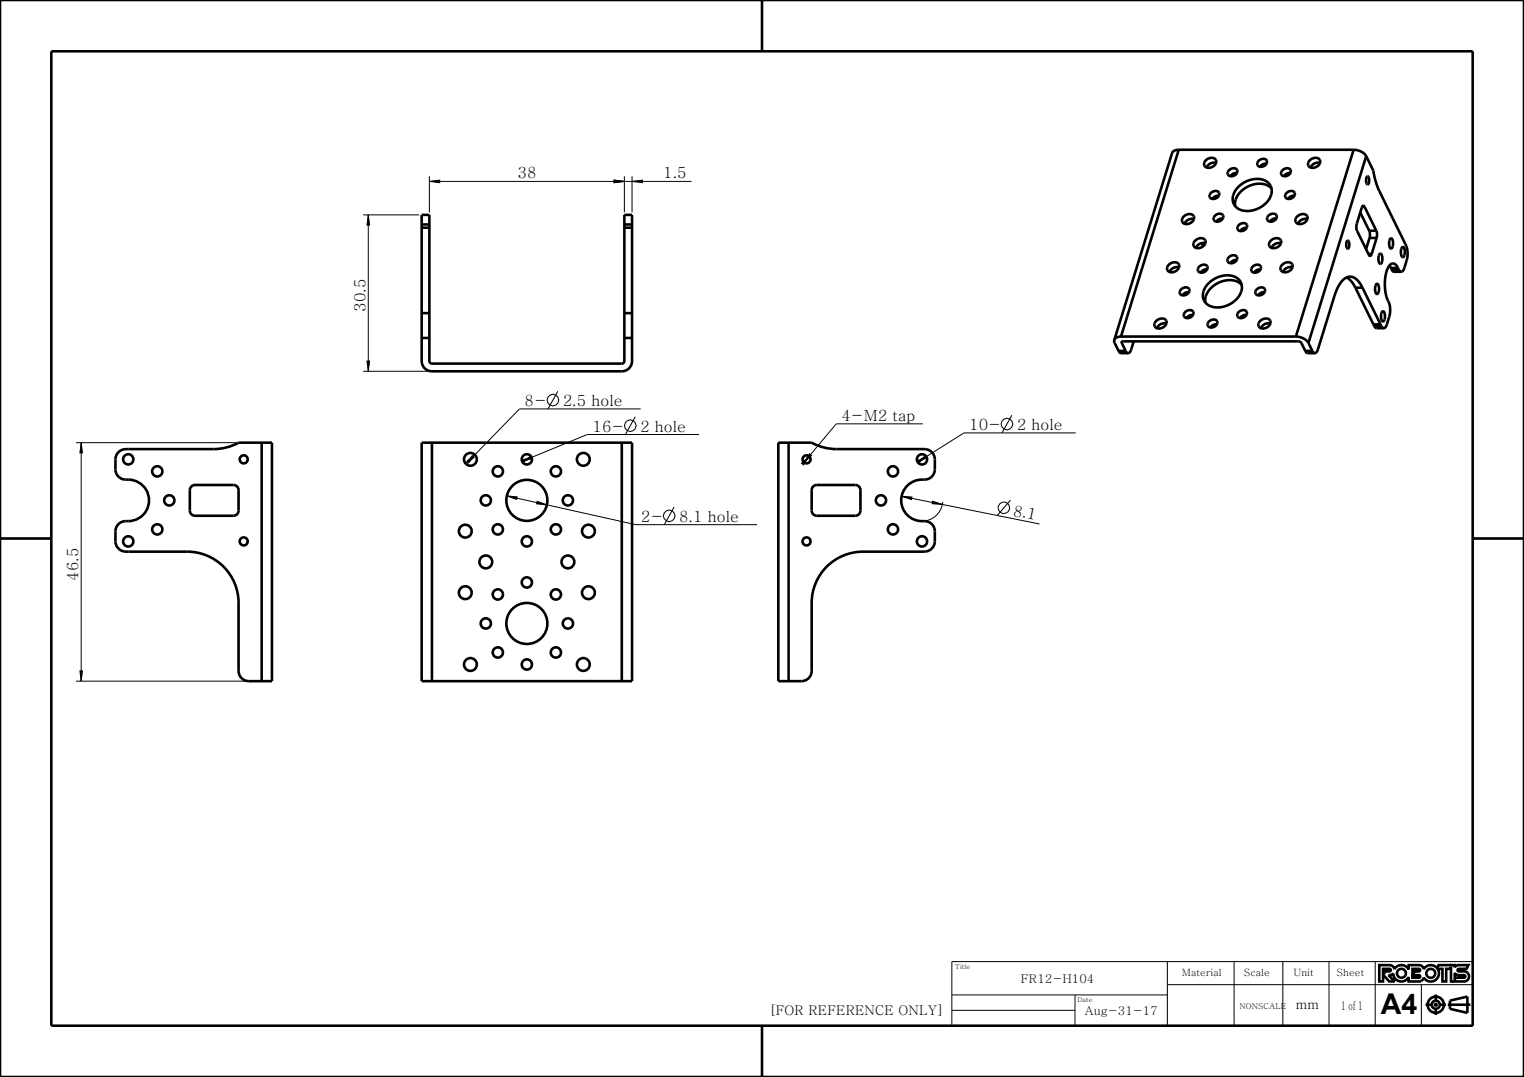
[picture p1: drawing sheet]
<svg xmlns="http://www.w3.org/2000/svg" width="297mm" height="210mm" viewBox="0 0 297 210" stroke-linecap="round" stroke-linejoin="round" font-family="sans-serif">
<g fill="none" stroke="#000" stroke-width=".2">
<path d="M108.7 76.3l-1.9 3.4M123.8 81.3l-1.9 3.4M131.4 98.9l-1.9 3.4M196.9 97.5l-2.5 3M197.2 81l-1.9 3.4"/>
<circle cx="107.7" cy="78" r="1.13"/>
<circle cx="122.8" cy="83" r="1.13"/>
<circle cx="195.6" cy="99" r="1.13"/>
<circle cx="196.2" cy="82.7" r="1.13"/>
<circle cx="130.4" cy="100.6" r="1.13"/>
</g>
<g fill="#000">
<path d="M83.7 35.4l2-.3v.5zM119.7 35.1l2 .3-2 .2zM123.2 35.4l2-.3v.5zM71.8 41.9l.2 2h-.5zM71.5 70.4h.5l-.2 2zM15.8 86.3l.3 2h-.5zM92 88.9l.4 .3-1.6 1.3zM91 89.9l1.5-1.2-1.2 1.6zM98.8 96.7l2 .2-.1 .5zM101.8 89.9l1.7-.9 .2 .4zM101.7 89.7l1.9-.5-1.8 1zM104.7 97.8l1.9 .6-2-.2z"/>
<path d="M157.8 88.5l.4 .3-1.5 1.4zM156.2 90.3l1.5-1.3-1.1 1.7zM175.7 96.8l2 .1-.1 .5zM178.8 90.1l1.6-1.3 .3 .4zM178.7 89.9l1.8-.9-1.5 1.3zM181.7 97.7l2 .7-2.1-.2zM15.6 130.8h.5l-.3 2z"/>
</g>
<g fill="none" stroke="#000" stroke-width=".19">
<path d="M83.7 35.4l2-.3v.5zM83.7 34.4v7M83.7 35.4h51.1M119.7 35.1l2 .3-2 .2zM121.7 34.4v7M123.2 35.4l2-.3v.5zM123.2 34.4v7M70.8 41.9h10.9M71.8 41.9l.2 2h-.5zM71.8 41.9v30.5M70.8 72.4h12.9M71.5 70.4h.5l-.2 2z"/>
<path d="M124.9 79.7h-23.7l-10.4 10.8M14.8 86.3h31.2M15.8 86.3l.3 2h-.5zM15.8 86.3v46.5M91 89.9l1.5-1.2-1.2 1.6zM92 88.9l.4 .3-1.6 1.3zM98.8 96.7l2 .2-.1 .5zM98.8 96.7l25.1 5.6h23.6M101.7 89.7l1.9-.5-1.8 1zM101.8 89.9l1.7-.9 .2 .4zM104.7 97.8l1.9 .6-2-.2zM136.2 84.7h-21.7l-12.7 5.2"/>
<path d="M156.2 90.3l1.5-1.3-1.1 1.7zM157.8 88.5l.4 .3-1.5 1.4zM175.7 96.8l2 .1-.1 .5zM175.7 96.8l26.9 5.4M178.7 89.9l1.8-.9-1.5 1.3zM178.8 90.1l1.6-1.3 .3 .4zM179.8 82.6h-16.8l-6.3 7.6M181.7 97.7l2 .7-2.1-.2zM183.7 97.9a4.1 4.1 0 0 1-4 3.7M209.6 84.4h-21.7l-9.1 5.7M14.8 132.8h33.2M15.6 130.8h.5l-.3 2z"/>
<path d="M185.5 187.5h101.5v12.5h-101.5zM185.5 197h24M185.5 194h42M209.5 194v6M227.5 192h59.5M227.5 187.5v12.5M240.5 187.5v12.5M250 187.5v12.5M259 187.5v12.5M268 187.5v12.5M277 192v8"/>
</g>
<g fill="none" stroke="#000" stroke-width=".51">
<path d="M0 0h297v210h-297zM148.5 0v10M229.7 29.2l-.8 .2-.5 .5-11.2 36.4M229.7 29.2l-11.2 36.4M229.7 29.2h34.1M235 31.3a1.13 1.13 0 0 1 1.1-.6 1.13 1.13 0 0 1 .9 .8 1.33 1.33 0 0 1-.9 1.1 1.33 1.33 0 0 1-1.4-.4v-.5zM236 37.6a.87 .87 0 0 1 .9-.4 .87 .87 0 0 1 .7 .6 1.03 1.03 0 0 1-.8 .9 1.03 1.03 0 0 1-1.1-.4zM237 31.8a1.56 1.56 0 0 0-1.9 .9M237.5 38.2l-.7 .1-.5 .5M239.6 33.1a.87 .87 0 0 1 .8-.4 .87 .87 0 0 1 .7 .7 1.03 1.03 0 0 1-.7 .9 1.03 1.03 0 0 1-1.2-.4zM241 33.7l-.7 .2-.5 .5M241.4 36.4a4.4 4.4 0 0 1 5.8-.7 2.73 2.73 0 0 1-.5 4 4.4 4.4 0 0 1-5.9 .6 2.73 2.73 0 0 1 .6-3.9z"/>
<path d="M245.3 31.3a.87 .87 0 0 1 .9-.4 .87 .87 0 0 1 .7 .7 1.03 1.03 0 0 1-.8 .9 1.03 1.03 0 0 1-1.1-.5zM246.8 31.9l-.7 .1-.5 .5M247.8 36.8a3.8 3.8 0 0 0-4.9-.3 3.6 3.6 0 0 0-2.2 3.7M250 33.1a.87 .87 0 0 1 .9-.4 .87 .87 0 0 1 .7 .7 1.03 1.03 0 0 1-.8 .9 1.03 1.03 0 0 1-1.1-.4zM250.8 37.6a.87 .87 0 0 1 .8-.4 .87 .87 0 0 1 .8 .6 1.03 1.03 0 0 1-.8 .9 1.03 1.03 0 0 1-1.1-.4zM251.5 33.7l-.7 .2-.6 .5M252.3 38.2l-.8 .1-.5 .5M255.3 31.3a1.13 1.13 0 0 1 1-.6 1.13 1.13 0 0 1 1 .8 1.33 1.33 0 0 1-.9 1.1 1.33 1.33 0 0 1-1.5-.4v-.5zM257.2 31.8a1.56 1.56 0 0 0-1.8 .9M263.8 29.2a2.9 2.9 0 0 1 2.4 1.2M263.8 29.2l-11.3 36.4M266.2 30.4l1.4 2.8 .4 2 .6 1.7 5.3 10.7a4.3 4.3 0 0 1 .3 3.1l-.6 1.8-.5 .5"/>
<path d="M266.2 30.4l-11.2 36.5M266.4 34.4l.3 .1a1.09 1.09 0 0 1-.2 1.4h-.1a1.49 1.49 0 0 1 0-1.5zM82.2 41.9h1.5v28.5l.2 .4 37.3 .1a.5 .5 0 0 0 .5-.5v-28.5h1.5v28.5a2 2 0 0 1-2 2h-37a2 2 0 0 1-2-2zM82.2 44.4h1.5M82.2 43.8h1.5M121.7 44.4h1.5M121.7 43.8h1.5M227.8 51.6a1.13 1.13 0 0 1 1.1-.5 1.13 1.13 0 0 1 .9 .7 1.33 1.33 0 0 1-.9 1.2 1.33 1.33 0 0 1-1.4-.4v-.5zM229.8 52.1a1.56 1.56 0 0 0-1.9 .9M230.2 56.4a.87 .87 0 0 1 .9-.4 .87 .87 0 0 1 .7 .6 1.03 1.03 0 0 1-.8 .9 1.03 1.03 0 0 1-1.1-.4zM230.7 42.2a1.13 1.13 0 0 1 1.1-.5 1.13 1.13 0 0 1 .9 .7 1.33 1.33 0 0 1-.9 1.2 1.33 1.33 0 0 1-1.4-.4v-.5zM231 43.3l.2 .4"/>
<path d="M231.7 57h.1M231.7 57l-.7 .1-.5 .5M232.7 42.7a1.56 1.56 0 0 0-1.9 .9M232.9 46.9a1.13 1.13 0 0 1 1.1-.5 1.13 1.13 0 0 1 .9 .7 1.33 1.33 0 0 1-.9 1.2 1.33 1.33 0 0 1-1.4-.4v-.5zM233.8 51.9a.87 .87 0 0 1 .8-.4 .87 .87 0 0 1 .7 .7 1.03 1.03 0 0 1-.8 .9 1.03 1.03 0 0 1-1.1-.4zM234.3 47.4l.1 .7M234.9 47.4a1.56 1.56 0 0 0-1.8 .9M235.2 52.6h-.4l.2 .2M235.2 52.5l-.7 .2-.5 .5M235.6 55.2a4.4 4.4 0 0 1 5.8-.7 2.73 2.73 0 0 1-.6 4 4.4 4.4 0 0 1-5.8 .6 2.73 2.73 0 0 1 .6-3.9zM236.8 42a.87 .87 0 0 1 .9-.4 .87 .87 0 0 1 .7 .7 1.03 1.03 0 0 1-.8 .9 1.03 1.03 0 0 1-1.1-.5zM238.3 42.6l-.7 .1-.5 .5"/>
<path d="M239.5 50.1a.87 .87 0 0 1 .9-.4 .87 .87 0 0 1 .7 .7 1.03 1.03 0 0 1-.8 .9 1.03 1.03 0 0 1-1.1-.5zM241 50.7l-.7 .1-.5 .5M241.5 43.8a.87 .87 0 0 1 .8-.4 .87 .87 0 0 1 .7 .7 1.03 1.03 0 0 1-.7 .9 1.03 1.03 0 0 1-1.2-.4zM242 55.6a3.8 3.8 0 0 0-4.9-.3 3.6 3.6 0 0 0-2.2 3.7M242.9 44.4l-.7 .2-.5 .5M244.2 51.9a.87 .87 0 0 1 .8-.4 .87 .87 0 0 1 .8 .7 1.03 1.03 0 0 1-.8 .9 1.03 1.03 0 0 1-1.1-.4zM245 56.4a.87 .87 0 0 1 .8-.4 .87 .87 0 0 1 .7 .6 1.03 1.03 0 0 1-.7 .9 1.03 1.03 0 0 1-1.2-.4zM245.7 52.5l-.8 .2-.5 .5M246.4 57l-.7 .1-.5 .5M247.2 42a.87 .87 0 0 1 .9-.4 .87 .87 0 0 1 .7 .7 1.03 1.03 0 0 1-.8 .9 1.03 1.03 0 0 1-1.1-.5zM247.7 46.9a1.13 1.13 0 0 1 1-.5 1.13 1.13 0 0 1 1 .7 1.33 1.33 0 0 1-.9 1.2 1.33 1.33 0 0 1-1.5-.4v-.5zM248.7 42.6l-.7 .1-.5 .5"/>
<path d="M249.6 47.4a1.56 1.56 0 0 0-1.8 .9M249.9 51.6a1.13 1.13 0 0 1 1.1-.5 1.13 1.13 0 0 1 .9 .7 1.33 1.33 0 0 1-.9 1.2 1.33 1.33 0 0 1-1.4-.4v-.5zM251.9 52.1a1.56 1.56 0 0 0-1.9 .9M252.8 42.2a1.13 1.13 0 0 1 1.1-.5 1.13 1.13 0 0 1 .9 .7 1.33 1.33 0 0 1-.9 1.2 1.33 1.33 0 0 1-1.4-.4v-.5zM254.8 42.7a1.56 1.56 0 0 0-1.9 .9M262.4 54.1l.9 .7 .8 1.3M262.6 47h.2a1.09 1.09 0 0 1-.2 1.5l-.1-.1a1.49 1.49 0 0 1 .1-1.4zM264.1 56.1h1.4M264.1 56.1l3.6 7.2M265.1 41.4l1.7 3.6M265.4 40.3h.5M265.5 56.1a3 3 0 0 0-2.6-2.2 3.6 3.6 0 0 0-2.4 2.6l-3.7 11.7-.2 .5-.4 .2"/>
<path d="M265.5 56.1l3.5 7.2M265.9 40.3v-.1a.28 .28 0 0 0-.4 0 .28 .28 0 0 0-.1 .3l-1 3.3v.8l2.4 5.2a.28 .28 0 0 0 .4 .1 .28 .28 0 0 0 .1-.4M265.9 40.3l2.3 4.7M266.7 49.5h.6M266.8 45l.2 .7-.1 .7M266.8 45h1.4M266.9 46.4h1.4M266.9 46.4l-.7 2.2M268.2 45l.2 .7-.1 .7M268.2 55.4l.2-.1a1.59 1.59 0 0 1 0 2 1.62 1.62 0 0 1-.2-1.9zM268.3 46.4l-1 3.1M268.9 49.5l.1-.1a1.59 1.59 0 0 1 .1 2h-.1a1.62 1.62 0 0 1-.1-1.9z"/>
<path d="M270.8 51.8l.3 .4M271 46.5h.1a1.59 1.59 0 0 1 .1 1.9l-.1 .1a1.62 1.62 0 0 1-.1-2zM271.1 52.2h1.3M271.1 52.2l.1 .4M271.2 52.6l.4 .4h1.5M271.2 52.6h1.4M272.4 52.2a.93 .93 0 0 0-.6-.8 .93 .93 0 0 0-1 .4 8.6 8.6 0 0 0 0 7.7l.1 1-.1 1-.6 2-.5 .5M272.4 52.2l.2 .4M272.6 52.6l.5 .4M273.3 48.2h.1a1.59 1.59 0 0 1 .1 1.9l-.1 .1a1.62 1.62 0 0 1-.1-2zM82.2 65.9h1.5M82.2 61.1h1.5"/>
<path d="M121.7 65.9h1.5M121.7 61.1h1.5M217.2 66.3v.5l.8 1.6M218 68.4l.4 .5h1.5M218 68.4h1.4M218.5 65.6l-.9 .2-.4 .5M218.5 65.6h34M218.6 66.9v-.3h.3h34.1l.6 .2 .8 1.6M218.6 66.9l.8 1.5M218.7 66.6l-.1 .3M219.4 68.4l.5 .5M220.9 66.6l-.5 1.8-.5 .5"/>
<path d="M225.3 62.6a1.13 1.13 0 0 1 1.1-.5 1.13 1.13 0 0 1 .9 .7 1.33 1.33 0 0 1-.9 1.2 1.33 1.33 0 0 1-1.4-.5v-.4zM227.3 63.1a1.56 1.56 0 0 0-1.8 .9M231 60.8a.87 .87 0 0 1 .9-.4 .87 .87 0 0 1 .7 .7 1.03 1.03 0 0 1-.8 .9 1.03 1.03 0 0 1-1.1-.5zM231.8 61.5l.2 .4M232.5 61.4l-.7 .1-.6 .5M235.7 62.6a.87 .87 0 0 1 .8-.4 .87 .87 0 0 1 .7 .7 1.03 1.03 0 0 1-.7 .9 1.03 1.03 0 0 1-1.2-.4zM237.1 63.2l-.7 .2-.5 .5M241.4 60.8a.87 .87 0 0 1 .9-.4 .87 .87 0 0 1 .7 .7 1.03 1.03 0 0 1-.8 .9 1.03 1.03 0 0 1-1.1-.5zM242.9 61.4l-.7 .1-.5 .5M245.6 62.6a1.13 1.13 0 0 1 1.1-.5 1.13 1.13 0 0 1 .9 .7 1.33 1.33 0 0 1-.9 1.2 1.33 1.33 0 0 1-1.4-.5v-.4zM247.6 63.1a1.56 1.56 0 0 0-1.9 .9M252.5 65.6a2.9 2.9 0 0 1 2.5 1.3"/>
<path d="M254.4 68.4l.4 .5h1.4M254.4 68.4h1.4M255 66.9l.8 1.5M255.8 68.4l.4 .5M267.7 63.3l.1 .3M267.7 63.3h1.3M267.8 63.6h1.4M267.8 63.6l.4 .4h1.5M269 63.3l.2 .3M269.2 63.6l.5 .4M269.4 60.7h.1a1.59 1.59 0 0 1 .1 2h-.1a1.62 1.62 0 0 1-.1-2zM23 88.2a2.6 2.6 0 0 1 2-.6l17.4-.1 2.1-.3 2-.9h6.5v46.5h-4.5a2 2 0 0 1-2-2v-13.2a10 10 0 0 0-10-10h-11.5a2.15 2.15 0 0 1-2.5-2.1 3.6 3.6 0 0 1 .6-3.3 2.26 2.26 0 0 1 1.9-.6 4.1 4.1 0 0 0 4-4.3 4.1 4.1 0 0 0-4.5-3.8 2 2 0 0 1-2-2 3.6 3.6 0 0 1 .5-3.3z"/>
<path d="M37.3 94.9l.7-.3h7.5a1 1 0 0 1 1 1v4a1 1 0 0 1-1 1h-7.5a1 1 0 0 1-1-1v-4zM51 86.3v46.5M82.2 86.3h41v46.5h-41zM84.2 86.3v46.5M121.2 86.3v46.5M151.7 86.3h6.5l2 .9 2.1 .3 17.4 .1a2.15 2.15 0 0 1 2.5 2 3.6 3.6 0 0 1-.6 3.3 2.26 2.26 0 0 1-1.9 .6 4.1 4.1 0 0 0-4.1 4.3 4.1 4.1 0 0 0 4.6 3.8 2 2 0 0 1 2 2 3.6 3.6 0 0 1-.6 3.3 2.6 2.6 0 0 1-1.9 .7h-11.5a10 10 0 0 0-10 10v13.2a2 2 0 0 1-2 2h-4.5zM153.7 86.3v46.5M158.5 94.9l.7-.3h7.5a1 1 0 0 1 1 1v4a1 1 0 0 1-1 1h-7.5a1 1 0 0 1-1-1v-4zM0 105h10M287 105h10M268.8 188.2h2.2l.5 .3 .2 .4a1.6 1.6 0 0 1 2.8 .1v-.8h2.3l.4 .3 .3 .4a1.6 1.6 0 0 1 2.6-.1l.2-.6h3.2v.4l.6-.4h2.1l-.4 .7h-1.5a.25 .25 0 0 0-.2 .3 .25 .25 0 0 0 .2 .2h1a.98 .98 0 0 1 1 1 .98 .98 0 0 1-1 1h-2.5v-2.9l-.2 .4h-.8v2.5h-.7v-2.5h-.9a1.6 1.6 0 0 1-.5 2.2 1.6 1.6 0 0 1-2.2-.5l-.3 .5-.4 .2-2.3 .1v-.9a1.6 1.6 0 0 1-1.8 .8 1.6 1.6 0 0 1-1.2-1.5l-.4 .3h-.5l1.2 1.3h-1l-1.2-1.3 .3-.7h.9a.25 .25 0 0 0 .2-.2 .25 .25 0 0 0-.2-.3h-1.3v2.5h-.7zM275.3 188.9l1.4 .1 .1 .2-.2 .2h-.9l-.4 .7 1.3 .1 .2 .1-.1 .3h-1.4z"/>
<path d="M277.8 195.9h1.2M279.4 195.9h.8M279.8 193.9v1.2M279.8 195.5v.8M279.8 196.7v1.2M280.6 195.9h1.2M282.2 195.9h4.4M282.6 195.1l3.4-.8v3.2l-3.4-.8zM283.5 189.7l.6 .4 1.3 .1 .1 .3-.2 .1h-1.6l-.2 .4zM148.5 200v10"/>
<circle cx="25" cy="89.6" r="1"/>
<circle cx="30.7" cy="91.9" r="1"/>
<circle cx="33" cy="97.6" r="1"/>
<circle cx="47.5" cy="89.6" r=".78"/>
<circle cx="91.7" cy="89.6" r="1.25"/>
<circle cx="94.7" cy="97.6" r="1"/>
<circle cx="97" cy="91.9" r="1"/>
<circle cx="102.7" cy="97.6" r="4"/>
<circle cx="102.7" cy="89.6" r="1"/>
<circle cx="108.3" cy="91.9" r="1"/>
<circle cx="110.7" cy="97.6" r="1"/>
<circle cx="113.7" cy="89.6" r="1.25"/>
<circle cx="157.2" cy="89.6" r=".78"/>
<circle cx="171.7" cy="97.6" r="1"/>
<circle cx="174" cy="91.9" r="1"/>
<circle cx="179.7" cy="89.6" r="1"/>
<circle cx="25" cy="105.6" r="1"/>
<circle cx="30.7" cy="103.2" r="1"/>
<circle cx="47.5" cy="105.6" r=".78"/>
<circle cx="90.7" cy="103.6" r="1.25"/>
<circle cx="90.7" cy="115.6" r="1.25"/>
<circle cx="94.7" cy="109.6" r="1.25"/>
<circle cx="97" cy="115.9" r="1"/>
<circle cx="97" cy="103.2" r="1"/>
<circle cx="102.7" cy="105.6" r="1"/>
<circle cx="102.7" cy="113.6" r="1"/>
<circle cx="108.3" cy="115.9" r="1"/>
<circle cx="108.3" cy="103.2" r="1"/>
<circle cx="110.7" cy="109.6" r="1.25"/>
<circle cx="114.7" cy="103.6" r="1.25"/>
<circle cx="114.7" cy="115.6" r="1.25"/>
<circle cx="157.2" cy="105.6" r=".78"/>
<circle cx="174" cy="103.2" r="1"/>
<circle cx="179.7" cy="105.6" r="1"/>
<circle cx="91.7" cy="129.6" r="1.25"/>
<circle cx="94.7" cy="121.6" r="1"/>
<circle cx="97" cy="127.2" r="1"/>
<circle cx="102.7" cy="121.6" r="4"/>
<circle cx="102.7" cy="129.6" r="1"/>
<circle cx="108.3" cy="127.2" r="1"/>
<circle cx="110.7" cy="121.6" r="1"/>
<circle cx="113.7" cy="129.6" r="1.25"/>
<circle cx="273.1" cy="189.8" r=".87"/>
<circle cx="278.8" cy="189.8" r=".87"/>
<circle cx="279.8" cy="195.9" r="1.59"/>
<circle cx="279.8" cy="195.9" r=".79"/>
</g>
<path d="M10 10h277v190h-277z" fill="none" stroke="#000" stroke-width=".5"/>
<text font-size="5.6" x="269.1" y="197.6">A4</text>
<g font-size="3">
<text x="100.8" y="34.8">38</text>
<text x="129.2" y="34.8">1.5</text>
<text x="71.2" y="60.8" transform="rotate(-90 71.2 60.8)">30.5</text>
<text x="102.2" y="79.2">8-</text>
<text x="109.7" y="79.2">2.5 hole</text>
<text x="164" y="82.1">4-M2 tap</text>
<text x="188.9" y="83.8">10-</text>
<text x="198.2" y="83.8">2 hole</text>
<text x="115.5" y="84.1">16-</text>
<text x="124.7" y="84.1">2 hole</text>
<text x="124.9" y="101.7">2-</text>
<text x="132.3" y="101.7">8.1 hole</text>
<text x="197.3" y="100.5" transform="rotate(11 197.3 100.5)">8.1</text>
<text x="15.2" y="113.2" transform="rotate(-90 15.2 113.2)">46.5</text>
</g>
<g font-size="2.6">
<text x="149.9" y="197.8">[FOR REFERENCE ONLY]</text>
<text x="252.5" y="196.8">mm</text>
</g>
<g font-size="2.3">
<text x="198.9" y="191.7">FR12-H104</text>
<text x="211.3" y="197.9">Aug-31-17</text>
<text x="261.4" y="196.9">1 of 1</text>
</g>
<g font-size="2">
<text x="230.3" y="190.3">Material</text>
<text x="242.4" y="190.3">Scale</text>
<text x="252.1" y="190.3">Unit</text>
<text x="260.5" y="190.4">Sheet</text>
</g>
<text font-size="1.6" x="241.6" y="196.8">NONSCALE</text>
<g font-size="1.3">
<text x="186.1" y="189">Title</text>
<text x="210" y="195.5">Date</text>
</g>
</svg>
